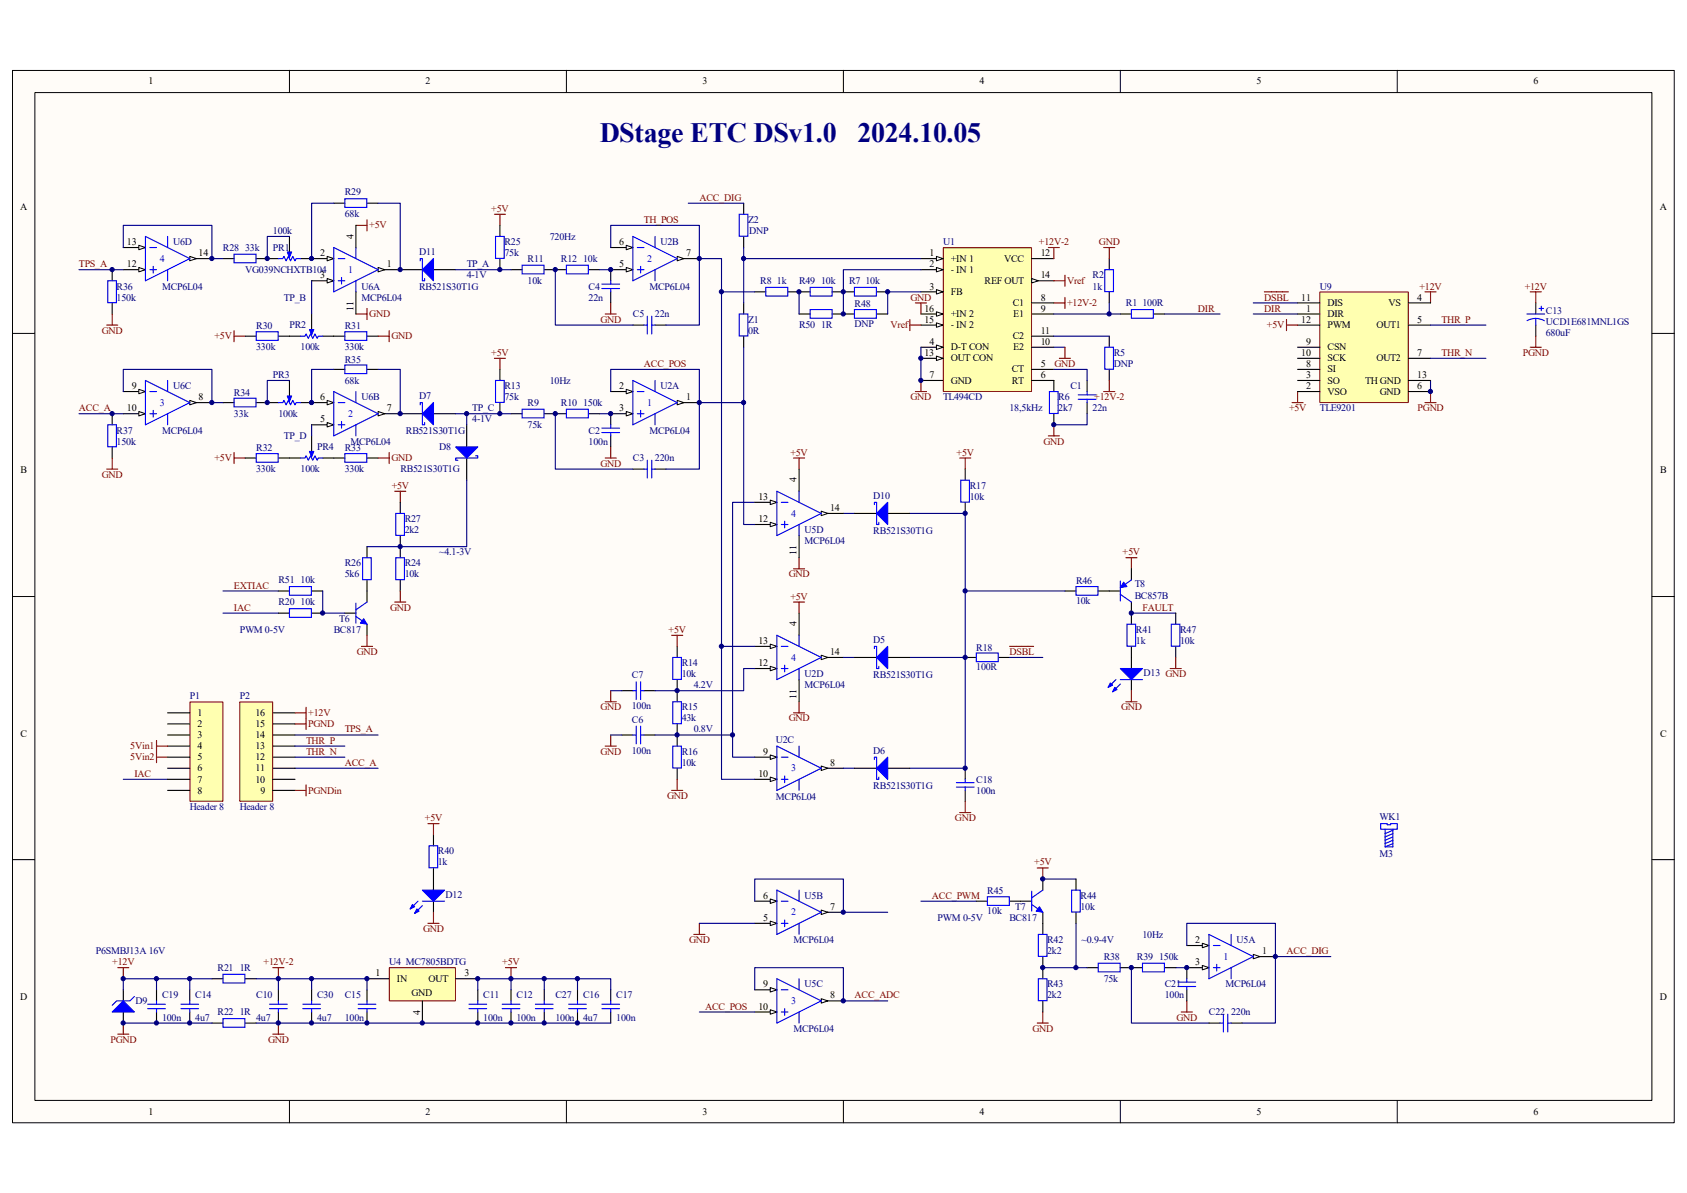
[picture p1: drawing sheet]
<svg xmlns="http://www.w3.org/2000/svg" width="297mm" height="210mm" viewBox="0 0 297 210" stroke-linecap="round" stroke-linejoin="round" font-family="sans-serif">
<path d="M2.2 12.4h292.6v185.3h-292.6z" fill="#fffcf8"/>
<path d="M2.2 12.4h292.6v185.3h-292.6z" fill="none" stroke="#000" stroke-width=".18"/>
<path d="M6.2 16.3h284.6v177.4h-284.6z" fill="#fffcf8"/>
<g fill="none" stroke="#000" stroke-width=".18">
<path d="M6.1 16.3h284.7v177.4h-284.7zM51 12.4v3.9M99.7 12.4v3.9M148.5 12.4v3.9M197.2 12.4v3.9M246 12.4v3.9M2.2 58.7h3.9M290.9 58.7h3.9M2.2 105h3.9M290.9 105h3.9M2.2 151.3h3.9M290.9 151.3h3.9"/>
<path d="M51 193.8v3.9M99.7 193.8v3.9M148.5 193.8v3.9M197.2 193.8v3.9M246 193.8v3.9"/>
</g>
<path d="M144.6 135.2h3.9" fill="none" stroke="#000" stroke-width=".19"/>
<path d="M144.6 134.9l1.2 .3-1.2 .4z" fill="#fffcf8" stroke="#000" stroke-width=".18"/>
<path d="M132.9 137.2h3.9" fill="none" stroke="#000" stroke-width=".19"/>
<path d="M135.6 136.8l1.2 .4-1.2 .4z" fill="#fffcf8" stroke="#000" stroke-width=".18"/>
<path d="M132.9 133.3h3.9" fill="none" stroke="#000" stroke-width=".19"/>
<path d="M135.6 132.9l1.2 .4-1.2 .4z" fill="#fffcf8" stroke="#000" stroke-width=".18"/>
<path d="M136.8 131.3l7.8 3.9-7.8 3.9zM137.6 133.3h1.1M137.6 137.2h1.1M138.1 136.6v1.2M140.7 131.3v2M140.7 137.2v1.9" fill="none" stroke="#00f" stroke-width=".19"/>
<path d="M107.5 68.9h3.9" fill="none" stroke="#000" stroke-width=".19"/>
<path d="M110.3 68.5l1.1 .4-1.1 .4z" fill="#fffcf8" stroke="#000" stroke-width=".18"/>
<path d="M107.5 72.8h3.9" fill="none" stroke="#000" stroke-width=".19"/>
<path d="M110.3 72.4l1.1 .4-1.1 .4z" fill="#fffcf8" stroke="#000" stroke-width=".18"/>
<path d="M119.2 70.9h3.9" fill="none" stroke="#000" stroke-width=".19"/>
<path d="M119.2 70.5l1.2 .4-1.2 .4z" fill="#fffcf8" stroke="#000" stroke-width=".18"/>
<path d="M111.4 67l7.8 3.9-7.8 3.9zM112.2 68.9h1.2M112.2 72.8h1.2M112.8 72.2v1.2M115.3 67v1.9M115.3 72.8v2" fill="none" stroke="#00f" stroke-width=".19"/>
<path d="M107.5 47.5h3.9" fill="none" stroke="#000" stroke-width=".19"/>
<path d="M110.3 47.1l1.1 .4-1.1 .4z" fill="#fffcf8" stroke="#000" stroke-width=".18"/>
<path d="M107.5 43.6h3.9" fill="none" stroke="#000" stroke-width=".19"/>
<path d="M110.3 43.2l1.1 .4-1.1 .4z" fill="#fffcf8" stroke="#000" stroke-width=".18"/>
<path d="M119.2 45.5h3.9" fill="none" stroke="#000" stroke-width=".19"/>
<path d="M119.2 45.1l1.2 .4-1.2 .4z" fill="#fffcf8" stroke="#000" stroke-width=".18"/>
<path d="M111.4 41.6l7.8 3.9-7.8 3.9zM112.2 43.6h1.2M112.2 47.5h1.2M112.8 46.9v1.2M115.3 41.6v2M115.3 47.5v1.9" fill="none" stroke="#00f" stroke-width=".19"/>
<path d="M144.6 115.7h3.9" fill="none" stroke="#000" stroke-width=".19"/>
<path d="M144.6 115.3l1.2 .4-1.2 .4z" fill="#fffcf8" stroke="#000" stroke-width=".18"/>
<path d="M132.9 117.7h3.9" fill="none" stroke="#000" stroke-width=".19"/>
<path d="M135.6 117.3l1.2 .4-1.2 .4z" fill="#fffcf8" stroke="#000" stroke-width=".18"/>
<path d="M132.9 113.8h3.9" fill="none" stroke="#000" stroke-width=".19"/>
<path d="M135.6 113.4l1.2 .4-1.2 .4z" fill="#fffcf8" stroke="#000" stroke-width=".18"/>
<path d="M136.8 111.8l7.8 3.9-7.8 3.9zM137.6 113.8h1.1M137.6 117.7h1.1M138.1 117.1v1.2M140.7 111.8v2M140.7 117.7v1.9" fill="none" stroke="#00f" stroke-width=".19"/>
<path d="M140.7 107.9v3.9M140.7 119.6v3.9" fill="none" stroke="#000" stroke-width=".19"/>
<path d="M166.1 43.6h15.5v25.3h-15.5z" fill="#ffffb0"/>
<path d="M166.1 43.6h15.5v25.3h-15.5z" fill="none" stroke="#800000" stroke-width=".18"/>
<path d="M181.6 45.5h3.9M162.1 61.1h3.9M181.6 61.1h3.9" fill="none" stroke="#000" stroke-width=".19"/>
<path d="M164.9 60.7l1.1 .4-1.1 .4z" fill="#fffcf8" stroke="#000" stroke-width=".18"/>
<path d="M162.1 63.1h3.9" fill="none" stroke="#000" stroke-width=".19"/>
<path d="M164.9 62.7l1.1 .4-1.1 .4z" fill="#fffcf8" stroke="#000" stroke-width=".18"/>
<path d="M162.1 57.2h3.9M181.6 67h3.9" fill="none" stroke="#000" stroke-width=".19"/>
<path d="M164.9 56.8l1.1 .4-1.1 .4z" fill="#fffcf8" stroke="#000" stroke-width=".18"/>
<path d="M162.1 55.3h3.9" fill="none" stroke="#000" stroke-width=".19"/>
<path d="M164.9 54.9l1.1 .4-1.1 .4z" fill="#fffcf8" stroke="#000" stroke-width=".18"/>
<path d="M162.1 45.5h3.9" fill="none" stroke="#000" stroke-width=".19"/>
<path d="M164.9 45.1l1.1 .4-1.1 .4z" fill="#fffcf8" stroke="#000" stroke-width=".18"/>
<path d="M162.1 47.5h3.9" fill="none" stroke="#000" stroke-width=".19"/>
<path d="M164.9 47.1l1.1 .4-1.1 .4z" fill="#fffcf8" stroke="#000" stroke-width=".18"/>
<path d="M162.1 51.4h3.9" fill="none" stroke="#000" stroke-width=".19"/>
<path d="M164.9 51l1.1 .4-1.1 .4z" fill="#fffcf8" stroke="#000" stroke-width=".18"/>
<path d="M181.6 53.3h3.9M181.6 55.3h3.9M181.6 59.2h3.9M181.6 49.4h3.9M162.1 67h3.9" fill="none" stroke="#000" stroke-width=".19"/>
<path d="M181.6 49l1.2 .4-1.2 .4z" fill="#fffcf8" stroke="#000" stroke-width=".18"/>
<g fill="none" stroke="#000" stroke-width=".19">
<path d="M47.1 45.5h1.9M51 41.6v3M51 59.2h1.9M52.9 45.5h2M54.9 55.3v2.9M56.8 59.2h2M90 47.5h1.9M95.8 47.5h3.9M103.6 47.5h2M107.5 47.5v1.9M107.5 51.4v1.9M111.4 57.2h2"/>
<path d="M115.3 57.2h2M132.9 51.4h1.9M138.7 51.4h2M148.5 51.4h1.9M154.3 51.4h2M195.3 45.5v2M195.3 51.4v1.9M195.3 59.2v1.9M197.2 55.3h2M203.1 55.3h1.9M270.4 53.3v2M270.4 57.2v2"/>
<path d="M90 72.8h1.9M95.8 72.8h3.9M103.6 72.8h2M107.5 72.8v2M107.5 76.7v2M181.6 65h3.9M185.5 67v1.9M185.5 72.8v2M191.4 67v1.9M191.4 70.9v1.9M195.3 65v2M111.4 82.6h2"/>
<path d="M115.3 82.6h2M169.9 82.6v1.9M169.9 88.4v2M49 107.9h2M54.9 107.9h1.9M119.2 113.8v1.9M119.2 119.6v3.9M169.9 115.7h2M175.8 115.7h1.9M109.5 129.4h1.9M109.5 121.6h1.9M113.4 129.4h1.9"/>
<path d="M113.4 121.6h1.9M119.2 127.4v3.9M119.2 135.2v2M169.9 135.2v2M169.9 139.1v2M27.6 174.2v2M27.6 178.2v1.9M33.4 174.2v2M33.4 178.2v1.9M37.3 172.3h2M43.2 172.3h1.9M49 174.2v2"/>
<path d="M49 178.2v1.9M64.6 174.2v2M64.6 178.2v1.9M84.1 174.2v2M84.1 178.2v1.9M90 174.2v2M90 178.2v1.9M101.7 174.2v2M101.7 178.2v1.9M107.5 174.2v2M107.5 178.2v1.9M37.3 180.1h2"/>
<path d="M43.2 180.1h1.9"/>
</g>
<g fill="none" stroke="#00f" stroke-width=".19">
<path d="M49 45.5h.8l.2-.4 .4 .8 .4-.8 .4 .8 .3-.8 .4 .8 .2-.4h.8M52.9 59.2h.8l.2-.4 .4 .8 .4-.8 .4 .8 .3-.8 .4 .8 .2-.4h.8M91.9 46.7h3.9v1.5h-3.9zM99.7 46.7h3.9v1.5h-3.9zM106 50h3.1M106 50.8h3.1M107.5 49.4v.6M107.5 50.8v.6M113.4 57.2h.6M114 55.7v3.1M114.7 55.7v3.1M114.7 57.2h.6"/>
<path d="M134.8 50.6h3.9v1.5h-3.9zM150.4 50.6h3.9v1.5h-3.9zM194.5 47.5h1.5v3.8h-1.5zM199.2 54.5h3.9v1.5h-3.9zM268.8 55.3h3.1M270.4 56.1l.8 .1 .7 .3M270.4 56.1l-.8 .1-.7 .2M270.4 56.1v1.1M271 54.3h.8M271.4 53.9v.8M91.9 72.1h3.9v1.5h-3.9zM99.7 72.1h3.9v1.5h-3.9z"/>
<path d="M106 76.1h3.1M106 75.4h3.1M107.5 74.8v.6M107.5 76.1v.6M184.8 68.9h1.5v3.9h-1.5zM189.8 70.3h3.2M189.8 69.5h3.2M191.4 68.9v.6M191.4 70.3v.6M194.5 61.1h1.5v3.9h-1.5zM113.4 82.6h.6M114 81v3.1"/>
<path d="M114.7 81v3.1M114.7 82.6h.6M169.2 84.5h1.5v3.9h-1.5zM51 107.2h3.8v1.5h-3.8zM118.4 115.7h1.6v3.9h-1.6zM171.9 115h3.8v1.5h-3.8zM111.4 129.4h.6M111.4 121.6h.6M112 120v3.2M112 127.8v3.2M112.8 120v3.2M112.8 127.8v3.2"/>
<path d="M112.8 129.4h.6M112.8 121.6h.6M118.4 123.5h1.6v3.9h-1.6zM118.4 131.3h1.6v3.9h-1.6zM168.4 137.8h3.1M168.4 138.6h3.1M169.9 137.2v.6M169.9 138.6v.5M26 176.8h3.1M26 177.6h3.1M27.6 176.2v.6M27.6 177.6v.6"/>
<path d="M31.8 176.8h3.2M31.8 177.6h3.2M33.4 176.2v.6M33.4 177.6v.6M39.3 171.5h3.8v1.5h-3.8zM39.3 179.3h3.8v1.5h-3.8zM47.5 176.8h3.1M47.5 177.6h3.1M49 176.2v.6M49 177.6v.6M63.1 176.8h3.1M63.1 177.6h3.1"/>
<path d="M64.6 176.2v.6M64.6 177.6v.6M82.6 176.8h3.1M82.6 177.6h3.1M84.1 176.2v.6M84.1 177.6v.6M88.4 176.8h3.1M88.4 177.6h3.1M90 176.2v.6M90 177.6v.6M100.1 176.8h3.1M100.1 177.6h3.1"/>
<path d="M101.7 176.2v.6M101.7 177.6v.6M106 176.8h3.1M106 177.6h3.1M107.5 176.2v.6M107.5 177.6v.6"/>
</g>
<g fill="none" stroke="#000080" stroke-width=".19">
<path d="M51 41.6h-3.9v3.9M97.8 47.5v9.7h13.6M105.6 47.5h1.9M107.5 43.6v-3.9h15.6v17.5h-5.8M185.5 59.2h9.8M97.8 72.8v9.8h13.6M105.6 72.8h1.9M107.5 68.9v-3.9h15.6v17.6h-5.8M162.1 61.1v5.9M185.5 65h5.9v2M185.5 61.1h2M191.4 72.8v2h-5.9"/>
<path d="M39.3 107.9h9.7M132.9 113.8h-5.9v23.4h5.9M132.9 117.7h-2v3.9h-15.6M177.7 115.7h5.9M107.5 129.4h2M107.5 121.6h2M115.3 129.4h13.7v3.9h3.9M37.3 172.3h-3.9v1.9M54.9 174.2v-1.9h9.7v1.9M84.1 174.2v-1.9h5.9v1.9M90 172.3h11.7v1.9"/>
</g>
<g fill="none" stroke="#800000" stroke-width=".19">
<path d="M66.6 59.2h1.9M68.5 58.2v2M106.6 55.3h1.9M107.5 53.3v2M160.2 56.3v1.9M160.2 57.2h1.9M161.2 53.3h1.9M162.1 53.3v2M184.6 43.6h1.9M185.5 43.6v1.9M185.5 49.4h2M187.5 48.5v1.9"/>
<path d="M107.5 78.7v1.9M161.2 68.9h1.9M162.1 67v1.9M184.6 76.7h1.9M185.5 74.8v1.9M186.5 63.1h2M187.5 61.1v2M106.6 80.6h1.9M169 80.6h1.9M169.9 80.6v2M118.3 111.8h1.9M119.2 111.8v2"/>
<path d="M139.7 106h2M140.7 106v1.9M106.6 131.3h1.9M106.6 123.5h1.9M107.5 121.6v1.9M107.5 129.4v1.9M118.3 139.1h1.9M119.2 137.2v1.9M139.7 125.5h2M140.7 123.5v2M20.7 170.3h2M21.7 170.3v2"/>
<path d="M48 170.3h2M49 170.3v2M89 170.3h1.9M90 170.3v2M122.2 164.5h1.9M123.1 162.5v2M20.7 182.1h2M21.7 180.1v2M48 182.1h2M49 180.1v2"/>
</g>
<g fill="#00f" stroke="#00f" stroke-width=".18">
<path d="M50.6 44.4h.8l-.4 .9z"/>
<path d="M54.5 58h.8l-.4 1z"/>
</g>
<path d="M68.6 170.4h11.6v5.8h-11.6z" fill="#ffffb0"/>
<path d="M68.5 170.3h11.7v5.9h-11.7z" fill="none" stroke="#800000" stroke-width=".18"/>
<g fill="none" stroke="#000" stroke-width=".19">
<path d="M58.8 35.8h1.9M64.6 35.8h2M88 39.7v1.9M19.8 47.5v1.9M19.8 53.3v2M39.3 45.5h1.9M43.2 59.2h1.9M45.1 45.5h2M49 59.2h2M54.9 45.5h3.9M58.8 59.2h1.9M64.6 59.2h2"/>
<path d="M70.5 47.5h3.9M76.3 47.5h3.9M88 45.5v2M19.8 72.8v2M19.8 78.7v1.9M39.3 70.9h1.9M45.1 70.9h3.9M51 67v2.9M52.9 70.9h2M54.9 76.7v3M58.8 65h1.9M64.6 65h2"/>
<path d="M70.5 72.8h3.9M76.3 72.8h3.9M82.2 74.8v3.9M88 65v2M88 70.9v1.9M43.2 80.6h1.9M49 80.6h3.9M56.8 80.6h3.9M64.6 96.2v2M64.6 80.6h2M70.5 88.4v2M70.5 94.3v3.9"/>
<path d="M82.2 80.6v3.9M150.4 90.4h3.9M156.3 90.4h3.9M60.7 107.9h2M64.6 102.1v3.9M64.6 109.9v1.9M70.5 102.1v1.9M150.4 115.7h3.9M156.3 115.7h3.9M150.4 135.2h3.9M156.3 135.2h3.9M21.7 174.2v2"/>
<path d="M21.7 178.2v1.9M64.6 172.3h3.9M74.4 176.2v3.9M80.2 172.3h3.9"/>
</g>
<g fill="none" stroke="#00f" stroke-width=".19">
<path d="M60.7 35h3.9v1.5h-3.9zM19 49.4h1.5v3.9h-1.5zM41.2 44.7h3.9v1.6h-3.9zM45.1 58.4h3.9v1.5h-3.9zM60.7 58.4h3.9v1.5h-3.9zM74 45.9v-.4h.4v3.9h.4v-.4M87.2 41.6h1.6v3.9h-1.6zM19 74.8h1.5v3.8h-1.5zM41.2 70.1h3.9v1.5h-3.9zM45.1 79.9h3.9v1.5h-3.9zM49 70.9h.8l.2-.4 .4 .8 .4-.8 .4 .8 .3-.8 .4 .8 .2-.4h.8M60.7 79.9h3.9v1.5h-3.9z"/>
<path d="M60.7 64.2h3.9v1.6h-3.9zM74 71.3v-.4h.4v3.9h.4v-.4M87.2 67h1.6v3.8h-1.6zM52.9 80.6h.8l.2-.4 .4 .8 .4-.8 .4 .8 .3-.8 .4 .8 .2-.4h.8M63.8 98.2h1.6v3.8h-1.6zM69.7 98.2h1.5v3.8h-1.5zM69.7 90.4h1.5v3.8h-1.5zM83.7 80.2h.4v.4h-3.9v.4h.4M153.9 88.8v-.4h.4v3.9h.4v-.4M62.7 108.5l1.9 1.4M62.7 106.2v3.5M64.6 106l-1.9 1.4"/>
<path d="M153.9 114.2v-.4h.4v3.9h.4v-.4M153.9 133.7v-.4h.4v3.9h.4v-.4M243.1 145h1.2v.2h.5v-.2h1.2v1h-2.9zM243.9 146v3.1h1.3v-3.1M245.2 146.2l-1.3 .5M245.2 146.7l-1.3 .6M245.2 147.3l-1.3 .6M245.2 147.9l-1.3 .6M245.2 148.5l-1.3 .6M23.7 175.4l-.8 .8h-2.4l-.7 .8"/>
</g>
<g fill="none" stroke="#800000" stroke-width=".19">
<path d="M62.7 39.7h1.9M64.6 38.7v2M87 37.7h2M88 37.7v2M18.8 57.2h1.9M19.8 55.3v1.9M41.2 58.2v2M41.2 59.2h2M62.7 55.3h1.9M64.6 54.3v2M269.4 51.4h2M270.4 51.4v1.9"/>
<path d="M41.2 79.7v1.9M68.5 79.7v1.9M87 63.1h2M88 63.1v1.9M18.8 82.6h1.9M19.8 80.6v2M41.2 80.6h2M66.6 80.6h1.9M69.5 86.5h1.9M70.5 86.5v1.9M139.7 80.6h2M140.7 80.6v2"/>
<path d="M140.7 98.2v1.9M63.6 113.8h2M64.6 111.8v2M69.5 106h1.9M70.5 104v2M139.7 100.1h2"/>
</g>
<g fill="#00f" stroke="#00f" stroke-width=".19">
<path d="M21.7 176.2l2 2h-3.9z"/>
<path d="M154.3 115.7l2-1.9v3.9z"/>
<path d="M154.3 135.2l2-1.9v3.9z"/>
<path d="M76.3 70.9v3.9l-1.9-2z"/>
<path d="M80.2 78.7h3.9l-1.9 1.9z"/>
<path d="M154.3 90.4l2-2v3.9z"/>
<path d="M74.4 47.5l1.9-2v3.9z"/>
</g>
<g fill="none" stroke="#000080" stroke-width=".19">
<path d="M58.8 35.8h-3.9v9.7M66.6 35.8h3.9v11.7M54.9 49.4v5.9M123.1 45.5h3.9v68.3M54.9 74.8v1.9M58.8 65h-3.9v5.9M66.6 65h3.9v7.8M80.2 72.8h9.8M123.1 70.9h7.8M82.2 84.5v11.7h-17.6M132.9 88.4h-3.9v41M148.5 90.4h1.9"/>
<path d="M160.2 90.4h9.7v25.3h-9.7M148.5 115.7h1.9M169.9 115.7v19.5h-9.7M148.5 135.2h1.9"/>
</g>
<g fill="#00f" stroke="#00f" stroke-width=".18">
<path d="M54.5 79.5h.8l-.4 .9z"/>
<path d="M50.6 69.7h.8l-.4 1z"/>
<path d="M64 108.9l.6 1-1.2-.2z"/>
</g>
<path d="M57.6 45.1l1.2 .4-1.2 .4z" fill="#fffcf8" stroke="#000" stroke-width=".18"/>
<path d="M54.9 49.4h3.9" fill="none" stroke="#000" stroke-width=".19"/>
<path d="M57.6 49l1.2 .4-1.2 .4z" fill="#fffcf8" stroke="#000" stroke-width=".18"/>
<path d="M66.6 47.5h3.9" fill="none" stroke="#000" stroke-width=".19"/>
<path d="M66.6 47.1l1.1 .4-1.1 .4z" fill="#fffcf8" stroke="#000" stroke-width=".18"/>
<path d="M58.8 43.6l7.8 3.9-7.8 3.9zM59.5 45.5h1.2M59.5 49.4h1.2M60.1 48.8v1.2M62.7 43.6v1.9M62.7 49.4v2" fill="none" stroke="#00f" stroke-width=".19"/>
<path d="M62.7 39.7v3.9M62.7 51.4v3.9M54.9 74.8h3.9" fill="none" stroke="#000" stroke-width=".19"/>
<path d="M57.6 74.4l1.2 .4-1.2 .4z" fill="#fffcf8" stroke="#000" stroke-width=".18"/>
<path d="M54.9 70.9h3.9" fill="none" stroke="#000" stroke-width=".19"/>
<path d="M57.6 70.5l1.2 .4-1.2 .4z" fill="#fffcf8" stroke="#000" stroke-width=".18"/>
<path d="M66.6 72.8h3.9" fill="none" stroke="#000" stroke-width=".19"/>
<path d="M66.6 72.4l1.1 .4-1.1 .4z" fill="#fffcf8" stroke="#000" stroke-width=".18"/>
<path d="M58.8 68.9l7.8 3.9-7.8 3.9zM59.5 70.9h1.2M59.5 74.8h1.2M60.1 74.2v1.2M62.7 68.9v2M62.7 74.8v1.9" fill="none" stroke="#00f" stroke-width=".19"/>
<path d="M33.4 70.9h3.9" fill="none" stroke="#000" stroke-width=".19"/>
<path d="M33.4 70.5l1.2 .4-1.2 .4z" fill="#fffcf8" stroke="#000" stroke-width=".18"/>
<path d="M21.7 72.8h3.9" fill="none" stroke="#000" stroke-width=".19"/>
<path d="M24.4 72.4l1.2 .4-1.2 .4z" fill="#fffcf8" stroke="#000" stroke-width=".18"/>
<path d="M21.7 68.9h3.9" fill="none" stroke="#000" stroke-width=".19"/>
<path d="M24.4 68.5l1.2 .4-1.2 .4z" fill="#fffcf8" stroke="#000" stroke-width=".18"/>
<path d="M25.6 67l7.8 3.9-7.8 3.9zM26.4 68.9h1.2M26.4 72.8h1.2M27 72.2v1.2M29.5 67v1.9M29.5 72.8v2" fill="none" stroke="#00f" stroke-width=".19"/>
<path d="M33.4 45.5h3.9" fill="none" stroke="#000" stroke-width=".19"/>
<path d="M33.4 45.1l1.2 .4-1.2 .4z" fill="#fffcf8" stroke="#000" stroke-width=".18"/>
<path d="M21.7 47.5h3.9" fill="none" stroke="#000" stroke-width=".19"/>
<path d="M24.4 47.1l1.2 .4-1.2 .4z" fill="#fffcf8" stroke="#000" stroke-width=".18"/>
<path d="M21.7 43.6h3.9" fill="none" stroke="#000" stroke-width=".19"/>
<path d="M24.4 43.2l1.2 .4-1.2 .4z" fill="#fffcf8" stroke="#000" stroke-width=".18"/>
<path d="M25.6 41.6l7.8 3.9-7.8 3.9zM26.4 43.6h1.2M26.4 47.5h1.2M27 46.9v1.2M29.5 41.6v2M29.5 47.5v1.9" fill="none" stroke="#00f" stroke-width=".19"/>
<path d="M13.9 47.5h7.8M21.7 43.6v-3.9h15.6v5.8h2M13.9 72.8h7.8M21.7 68.9v-3.9h15.6v5.9h2" fill="none" stroke="#000080" stroke-width=".19"/>
<path d="M144.6 90.4h3.9" fill="none" stroke="#000" stroke-width=".19"/>
<path d="M144.6 90l1.2 .4-1.2 .4z" fill="#fffcf8" stroke="#000" stroke-width=".18"/>
<path d="M132.9 92.3h3.9" fill="none" stroke="#000" stroke-width=".19"/>
<path d="M135.6 91.9l1.2 .4-1.2 .4z" fill="#fffcf8" stroke="#000" stroke-width=".18"/>
<path d="M132.9 88.4h3.9" fill="none" stroke="#000" stroke-width=".19"/>
<path d="M135.6 88l1.2 .4-1.2 .4z" fill="#fffcf8" stroke="#000" stroke-width=".18"/>
<path d="M136.8 86.5l7.8 3.9-7.8 3.9zM137.6 88.4h1.1M137.6 92.3h1.1M138.1 91.7v1.2M140.7 86.5v1.9M140.7 92.3v2" fill="none" stroke="#00f" stroke-width=".19"/>
<path d="M140.7 82.6v3.9M140.7 94.3v3.9M208.9 166.4h3.9" fill="none" stroke="#000" stroke-width=".19"/>
<path d="M211.7 166.1l1.1 .3-1.1 .4z" fill="#fffcf8" stroke="#000" stroke-width=".18"/>
<path d="M208.9 170.3h3.9" fill="none" stroke="#000" stroke-width=".19"/>
<path d="M211.7 170l1.1 .3-1.1 .4z" fill="#fffcf8" stroke="#000" stroke-width=".18"/>
<path d="M220.6 168.4h3.9" fill="none" stroke="#000" stroke-width=".19"/>
<path d="M220.6 168l1.2 .4-1.2 .4z" fill="#fffcf8" stroke="#000" stroke-width=".18"/>
<path d="M212.8 164.5l7.8 3.9-7.8 3.9zM213.6 166.4h1.2M213.6 170.3h1.2M214.2 169.8v1.1M216.7 164.5v1.9M216.7 170.3v2" fill="none" stroke="#00f" stroke-width=".19"/>
<path d="M144.6 176.2h3.9" fill="none" stroke="#000" stroke-width=".19"/>
<path d="M144.6 175.8l1.2 .4-1.2 .4z" fill="#fffcf8" stroke="#000" stroke-width=".18"/>
<path d="M132.9 178.2h3.9" fill="none" stroke="#000" stroke-width=".19"/>
<path d="M135.6 177.8l1.2 .4-1.2 .3z" fill="#fffcf8" stroke="#000" stroke-width=".18"/>
<path d="M132.9 174.2h3.9" fill="none" stroke="#000" stroke-width=".19"/>
<path d="M135.6 173.9l1.2 .3-1.2 .4z" fill="#fffcf8" stroke="#000" stroke-width=".18"/>
<path d="M136.8 172.3l7.8 3.9-7.8 3.9zM137.6 174.2h1.1M137.6 178.2h1.1M138.1 177.6v1.1M140.7 172.3v1.9M140.7 178.2v1.9" fill="none" stroke="#00f" stroke-width=".19"/>
<path d="M132.9 162.5h3.9" fill="none" stroke="#000" stroke-width=".19"/>
<path d="M135.6 162.2l1.2 .3-1.2 .4z" fill="#fffcf8" stroke="#000" stroke-width=".18"/>
<path d="M132.9 158.6h3.9" fill="none" stroke="#000" stroke-width=".19"/>
<path d="M135.6 158.3l1.2 .3-1.2 .4z" fill="#fffcf8" stroke="#000" stroke-width=".18"/>
<path d="M144.6 160.6h3.9" fill="none" stroke="#000" stroke-width=".19"/>
<path d="M144.6 160.2l1.2 .4-1.2 .4z" fill="#fffcf8" stroke="#000" stroke-width=".18"/>
<g fill="none" stroke="#00f" stroke-width=".19">
<path d="M130.1 37.7h1.6v3.9h-1.6zM130.1 55.3h1.6v3.8h-1.6zM189.4 103.3h3.9v1.5h-3.9zM196.5 119.6l-1.4 1.4M197.2 119.6h3.9M198.4 109.9h1.5v3.8h-1.5zM197.2 120.4l-1.3 1.4M73.6 158.6l-1.4 1.4M74.4 158.6h3.9M74.4 159.4l-1.4 1.4M75.5 148.9h1.6v3.9h-1.6zM136.8 156.7l7.8 3.9-7.8 3.9z"/>
<path d="M137.6 158.6h1.1M140.7 156.7v1.9M173.8 157.9h3.9v1.5h-3.9zM181.6 159.2l2 1.4M181.6 156.9v3.5M183.6 156.7l-2 1.4M188.7 156.7h1.5v3.9h-1.5zM53.3 176.8h3.1M53.3 177.6h3.1M54.9 176.2v.6M54.9 177.6v.6M94.3 176.8h3.1"/>
<path d="M94.3 177.6h3.1M95.8 176.2v.6M95.8 177.6v.6M137.6 162.5h1.1M138.1 162v1.1M140.7 162.5v2M182.8 164.5h1.5v3.9h-1.5zM182.8 172.3h1.5v3.9h-1.5zM193.3 169.6h3.9v1.5h-3.9zM201.1 169.6h3.9v1.5h-3.9zM207.4 173.7h3.1M207.4 172.9h3.1"/>
<path d="M208.9 172.3v.6M208.9 173.7v.5M215.4 178.5v3.2M216.2 178.5v3.2M214.8 180.1h.6M216.2 180.1h.5"/>
</g>
<g fill="none" stroke="#000080" stroke-width=".19">
<path d="M121.2 35.8h9.7M80.2 47.5h9.8M127 51.4h5.9M130.9 43.6v9.7M130.9 45.5h31.2M185.5 55.3h11.7M195.3 53.3v2M51 67h-3.9v3.9M82.2 72.8v2M130.9 61.1v31.2h2M21.7 137.2h7.8M51.9 129.4h14.7"/>
<path d="M51.9 135.2h14.7M132.9 158.6v-3.9h15.6v5.9h7.8M162.1 158.6h9.8M183.6 154.7h5.8M95.8 172.3v1.9M123.1 162.5h9.8M123.1 178.2h9.8M132.9 174.2v-3.9h15.6v5.9h7.8M189.4 162.5v7.8h-5.8M189.4 170.3h2M199.2 170.3v9.8h13.6M207 170.3h1.9"/>
<path d="M208.9 166.4v-3.9h15.6v17.6h-5.8M224.5 168.4h9.8"/>
</g>
<g fill="none" stroke="#000" stroke-width=".19">
<path d="M130.9 35.8v1.9M130.9 41.6v2M130.9 53.3v2M130.9 59.2v1.9M187.5 104h1.9M193.3 104h2M199.2 107.9v2M199.2 113.8v3.9M199.2 119.6v2M76.3 146.9v2M76.3 152.8v3.9M76.3 158.6v2"/>
<path d="M171.9 158.6h1.9M177.7 158.6h3.9M183.6 154.7v2M189.4 154.7v2M54.9 174.2v2M54.9 178.2v1.9M95.8 174.2v2M95.8 178.2v1.9M183.6 160.6v3.9M183.6 168.4v3.9M183.6 176.2v2M189.4 160.6v1.9"/>
<path d="M191.4 170.3h1.9M197.2 170.3h3.9M205 170.3h2M208.9 170.3v2M208.9 174.2v2M212.8 180.1h2M216.7 180.1h2"/>
</g>
<g fill="none" stroke="#800000" stroke-width=".19">
<path d="M185.5 53.3h2M187.5 52.4v1.9M194.3 43.6h2M195.3 43.6v1.9M194.3 68.9h2M195.3 67v1.9M27.6 132.3v2M27.6 133.3h1.9M51.9 127.4h2M53.9 126.5v1.9M182.6 152.8h2M183.6 152.8v1.9"/>
<path d="M183.6 178.2v1.9M208 178.2h1.9M208.9 176.2v2M182.6 180.1h2"/>
</g>
<g fill="#00f" stroke="#00f" stroke-width=".19">
<path d="M74.4 156.7h3.9l-2 1.9z"/>
<path d="M73.4 160l.4 .4-.8 .4z"/>
<path d="M72.6 159.2l.4 .4-.8 .4z"/>
<path d="M197.2 117.7h3.9l-1.9 1.9z"/>
<path d="M196.3 121l.4 .4-.8 .4z"/>
<path d="M195.5 120.2l.4 .4-.8 .4z"/>
</g>
<path d="M183 159.6l.6 1-1.2-.2z" fill="#00f" stroke="#00f" stroke-width=".18"/>
<path d="M33.5 123.6h5.7v17.5h-5.7z" fill="#ffffb0"/>
<path d="M33.4 123.6h5.8v17.5h-5.8z" fill="none" stroke="#800000" stroke-width=".18"/>
<path d="M29.5 125.5h3.9M29.5 127.4h3.9M29.5 129.4h3.9M29.5 131.3h3.9M29.5 133.3h3.9M29.5 135.2h3.9M29.5 137.2h3.9M29.5 139.1h3.9" fill="none" stroke="#000" stroke-width=".19"/>
<path d="M42.2 123.6h5.8v17.5h-5.8z" fill="#ffffb0"/>
<path d="M42.2 123.6h5.8v17.5h-5.8z" fill="none" stroke="#800000" stroke-width=".18"/>
<path d="M48 139.1h3.9M48 137.2h3.9M48 135.2h3.9M48 133.3h3.9M48 131.3h3.9M48 129.4h3.9M48 127.4h3.9M48 125.5h3.9" fill="none" stroke="#000" stroke-width=".19"/>
<path d="M250.9 51.4h1.9M251.9 51.4v1.9M227.5 70.9h1.9M228.5 68.9v2M250.9 70.9h1.9M251.9 68.9v2M27.6 130.4v1.9M27.6 131.3h1.9" fill="none" stroke="#800000" stroke-width=".19"/>
<path d="M220.6 53.3h7.9M251.9 67v1.9" fill="none" stroke="#000080" stroke-width=".19"/>
<path d="M232.4 51.4h15.5v19.5h-15.5z" fill="#ffffb0"/>
<path d="M232.4 51.4h15.5v19.5h-15.5z" fill="none" stroke="#800000" stroke-width=".18"/>
<g fill="none" stroke="#000" stroke-width=".19">
<path d="M140.7 55.3h1.9M140.7 51.4h1.9M146.5 55.3h3.9M146.5 51.4h2M154.3 55.3h2M228.5 55.3h3.9M228.5 53.3h3.9M228.5 57.2h3.9M248 53.3h3.9M248 57.2h3.9M228.5 68.9h3.9M228.5 67h3.9"/>
<path d="M228.5 63.1h3.9M228.5 65h3.9M228.5 61.1h3.9M248 68.9h3.9M248 67h3.9M248 63.1h3.9M49 104h2M54.9 104h1.9M195.3 104h1.9M199.2 100.1v2M199.2 106v1.9M207 107.9v2"/>
<path d="M207 113.8v1.9"/>
</g>
<g fill="none" stroke="#800000" stroke-width=".19">
<path d="M222.6 51.4h4.2M226.5 56.3v1.9M226.5 57.2h2M270.4 59.2v1.9M269.4 61.1h2M198.2 98.2h2M199.2 98.2v1.9M177.7 113.8h4.3M206 117.7h2M207 115.7v2M51.9 125.5h2M51.9 139.1h2"/>
<path d="M53.9 124.5v2M53.9 138.2v1.9M198.2 123.5h2M199.2 121.6v1.9M75.3 145h2M76.3 145v1.9M169 143h1.9M169.9 141.1v1.9M75.3 162.5h2M76.3 160.6v1.9"/>
</g>
<g fill="none" stroke="#000080" stroke-width=".19">
<path d="M140.7 51.4v3.9M162.1 51.4h-5.8v3.9M162.1 47.5h-13.6v7.8M205 55.3h9.8M220.6 55.3h7.9M251.9 57.2h9.7M251.9 63.1h9.7M39.3 104h9.7M56.8 104v3.9h3.9M169.9 104h17.6M199.2 107.9h7.8M51.9 131.3h8.8"/>
<path d="M51.9 133.3h8.8M27.6 172.3v1.9M33.4 172.3h-11.7v1.9M45.1 172.3h9.8M49 172.3v1.9M101.7 172.3h5.8v1.9M21.7 180.1h15.6M45.1 180.1h62.4"/>
</g>
<path d="M142.6 50.6h3.9v1.5h-3.9zM142.6 54.5h3.9v1.5h-3.9zM150.4 54.5h3.9v1.5h-3.9zM51 103.3h3.8v1.5h-3.8zM197.2 102.3v3.5M197.2 104.6l2 1.4M199.2 102.1l-1.4 1M206.2 109.9h1.5v3.8h-1.5z" fill="none" stroke="#00f" stroke-width=".19"/>
<path d="M197.8 102.5l.6 .8-1.2 .2z" fill="#00f" stroke="#00f" stroke-width=".18"/>
<g fill="#000080" stroke="#000080" stroke-width=".18">
<circle cx="19.7" cy="72.8" r=".37"/>
<circle cx="19.7" cy="47.5" r=".37"/>
<circle cx="21.7" cy="180.1" r=".37"/>
<circle cx="21.7" cy="172.3" r=".37"/>
<circle cx="27.5" cy="180.1" r=".37"/>
<circle cx="27.5" cy="172.3" r=".37"/>
<circle cx="33.4" cy="180.1" r=".37"/>
<circle cx="33.4" cy="172.3" r=".37"/>
<circle cx="37.3" cy="70.9" r=".37"/>
<circle cx="37.3" cy="45.5" r=".37"/>
<circle cx="47" cy="70.9" r=".37"/>
<circle cx="47" cy="45.5" r=".37"/>
<circle cx="49" cy="180.1" r=".37"/>
<circle cx="49" cy="172.3" r=".37"/>
<circle cx="54.8" cy="180.1" r=".37"/>
<circle cx="54.8" cy="172.3" r=".37"/>
<circle cx="54.8" cy="70.9" r=".37"/>
<circle cx="54.8" cy="45.5" r=".37"/>
<circle cx="56.8" cy="107.9" r=".37"/>
<circle cx="64.6" cy="180.1" r=".37"/>
<circle cx="64.6" cy="172.3" r=".37"/>
<circle cx="70.4" cy="96.2" r=".37"/>
<circle cx="70.4" cy="72.8" r=".37"/>
<circle cx="70.4" cy="47.5" r=".37"/>
<circle cx="74.3" cy="180.1" r=".37"/>
<circle cx="82.2" cy="72.8" r=".37"/>
<circle cx="84.1" cy="180.1" r=".37"/>
<circle cx="84.1" cy="172.3" r=".37"/>
<circle cx="88" cy="72.8" r=".37"/>
<circle cx="88" cy="47.5" r=".37"/>
<circle cx="90" cy="180.1" r=".37"/>
<circle cx="90" cy="172.3" r=".37"/>
<circle cx="95.8" cy="180.1" r=".37"/>
<circle cx="95.8" cy="172.3" r=".37"/>
<circle cx="97.8" cy="72.8" r=".37"/>
<circle cx="97.8" cy="47.5" r=".37"/>
<circle cx="101.7" cy="180.1" r=".37"/>
<circle cx="101.7" cy="172.3" r=".37"/>
<circle cx="107.5" cy="72.8" r=".37"/>
<circle cx="107.5" cy="47.5" r=".37"/>
<circle cx="119.2" cy="129.4" r=".37"/>
<circle cx="119.2" cy="121.6" r=".37"/>
<circle cx="123.1" cy="70.9" r=".37"/>
<circle cx="123.1" cy="45.5" r=".37"/>
<circle cx="127" cy="113.8" r=".37"/>
<circle cx="127" cy="51.4" r=".37"/>
<circle cx="129" cy="129.4" r=".37"/>
<circle cx="130.9" cy="70.9" r=".37"/>
<circle cx="130.9" cy="45.5" r=".37"/>
<circle cx="140.7" cy="51.4" r=".37"/>
<circle cx="148.5" cy="176.2" r=".37"/>
<circle cx="148.5" cy="160.6" r=".37"/>
<circle cx="148.5" cy="55.3" r=".37"/>
<circle cx="148.5" cy="51.4" r=".37"/>
<circle cx="156.3" cy="51.4" r=".37"/>
<circle cx="162.1" cy="67" r=".37"/>
<circle cx="162.1" cy="63.1" r=".37"/>
<circle cx="169.9" cy="135.2" r=".37"/>
<circle cx="169.9" cy="115.7" r=".37"/>
<circle cx="169.9" cy="104" r=".37"/>
<circle cx="169.9" cy="90.4" r=".37"/>
<circle cx="183.6" cy="170.3" r=".37"/>
<circle cx="183.6" cy="154.7" r=".37"/>
<circle cx="185.5" cy="74.8" r=".37"/>
<circle cx="189.4" cy="170.3" r=".37"/>
<circle cx="195.3" cy="55.3" r=".37"/>
<circle cx="199.2" cy="170.3" r=".37"/>
<circle cx="199.2" cy="107.9" r=".37"/>
<circle cx="208.9" cy="170.3" r=".37"/>
<circle cx="224.5" cy="168.4" r=".37"/>
<circle cx="251.8" cy="68.9" r=".37"/>
</g>
<g font-size="4.9" fill="#000080">
<text x="105.6" y="25">DStage ETC DSv1.0</text>
<text x="151" y="25">2024.10.05</text>
</g>
<g font-size="1.8">
<text x="26.2" y="14.9">1</text>
<text x="74.9" y="14.9">2</text>
<text x="123.7" y="14.9">3</text>
<text x="172.5" y="14.9">4</text>
<text x="221.2" y="14.9">5</text>
<text x="270" y="14.9">6</text>
<text x="3.6" y="37">A</text>
<text x="292.2" y="37">A</text>
<text x="22.4" y="47">12</text>
<text x="22.4" y="43.1">13</text>
<text x="35" y="45.1">14</text>
<text x="56.3" y="45.1">2</text>
<text x="62.2" y="42" transform="rotate(-90 62.2 42)">4</text>
<text x="68.1" y="47">1</text>
<text x="109" y="47">5</text>
<text x="109" y="43.1">6</text>
<text x="120.8" y="45.1">7</text>
<text x="163.6" y="45.1">1</text>
<text x="163.6" y="47">2</text>
<text x="167.4" y="46.1">+IN 1</text>
<text x="176.8" y="46.1">VCC</text>
<text x="183.2" y="45.1">12</text>
<text x="56.3" y="49">3</text>
<text x="163.6" y="51">3</text>
<text x="167.4" y="48">- IN 1</text>
<text x="167.4" y="51.9">FB</text>
<text x="173.3" y="50">REF OUT</text>
<text x="178.3" y="53.9">C1</text>
<text x="183.2" y="52.9">8</text>
<text x="183.2" y="49">14</text>
<text x="229.1" y="52.9">11</text>
<text x="233.7" y="53.9">DIS</text>
<text x="244.4" y="53.9">VS</text>
<text x="249.5" y="52.9">4</text>
<text x="62.2" y="54.7" transform="rotate(-90 62.2 54.7)">11</text>
<text x="162.8" y="56.8">15</text>
<text x="162.8" y="54.9">16</text>
<text x="167.4" y="57.8">- IN 2</text>
<text x="167.4" y="55.8">+IN 2</text>
<text x="178.3" y="59.7">C2</text>
<text x="178.4" y="55.8">E1</text>
<text x="183.2" y="54.9">9</text>
<text x="183.2" y="58.8">11</text>
<text x="229.1" y="56.8">12</text>
<text x="230" y="54.9">1</text>
<text x="233.7" y="55.8">DIR</text>
<text x="233.7" y="57.8">PWM</text>
<text x="242.3" y="57.8">OUT1</text>
<text x="249.5" y="56.8">5</text>
<text x="162.8" y="62.7">13</text>
<text x="163.6" y="60.7">4</text>
<text x="167.4" y="61.7">D-T CON</text>
<text x="167.4" y="63.6">OUT CON</text>
<text x="178.1" y="65.6">CT</text>
<text x="178.4" y="61.7">E2</text>
<text x="183.2" y="60.7">10</text>
<text x="183.2" y="64.6">5</text>
<text x="229.1" y="62.7">10</text>
<text x="230" y="64.6">8</text>
<text x="230" y="60.7">9</text>
<text x="233.7" y="65.6">SI</text>
<text x="233.7" y="61.7">CSN</text>
<text x="233.7" y="63.6">SCK</text>
<text x="242.3" y="63.6">OUT2</text>
<text x="249.5" y="62.7">7</text>
<text x="23.2" y="68.5">9</text>
<text x="35" y="70.4">8</text>
<text x="56.3" y="70.4">6</text>
<text x="109" y="68.5">2</text>
<text x="120.8" y="70.4">1</text>
<text x="163.6" y="66.5">7</text>
<text x="167.4" y="67.5">GND</text>
<text x="178.1" y="67.5">RT</text>
<text x="183.2" y="66.5">6</text>
<text x="230" y="68.5">2</text>
<text x="230" y="66.5">3</text>
<text x="233.7" y="69.5">VSO</text>
<text x="233.7" y="67.5">SO</text>
<text x="240.4" y="67.5">TH GND</text>
<text x="243" y="69.5">GND</text>
<text x="249.5" y="68.5">6</text>
<text x="249.5" y="66.5">13</text>
<text x="22.4" y="72.4">10</text>
<text x="56.3" y="74.3">5</text>
<text x="68.1" y="72.4">7</text>
<text x="109" y="72.4">3</text>
<text x="3.6" y="83.4">B</text>
<text x="292.3" y="83.4">B</text>
<text x="133.5" y="88">13</text>
<text x="140.3" y="84.9" transform="rotate(-90 140.3 84.9)">4</text>
<text x="146.1" y="90">14</text>
<text x="133.5" y="91.9">12</text>
<text x="140.3" y="97.6" transform="rotate(-90 140.3 97.6)">11</text>
<text x="133.5" y="113.4">13</text>
<text x="140.3" y="110.3" transform="rotate(-90 140.3 110.3)">4</text>
<text x="133.5" y="117.3">12</text>
<text x="146.1" y="115.3">14</text>
<text x="140.3" y="123" transform="rotate(-90 140.3 123)">11</text>
<text x="3.6" y="129.7">C</text>
<text x="34.8" y="126">1</text>
<text x="34.8" y="128">2</text>
<text x="34.8" y="129.9">3</text>
<text x="34.8" y="131.9">4</text>
<text x="45" y="131.9">13</text>
<text x="45" y="129.9">14</text>
<text x="45" y="128">15</text>
<text x="45" y="126">16</text>
<text x="292.3" y="129.7">C</text>
<text x="34.8" y="133.9">5</text>
<text x="34.8" y="135.8">6</text>
<text x="34.8" y="137.8">7</text>
<text x="45" y="137.8">10</text>
<text x="45" y="135.8">11</text>
<text x="45" y="133.9">12</text>
<text x="133.5" y="136.8">10</text>
<text x="134.4" y="132.9">9</text>
<text x="146.1" y="134.8">8</text>
<text x="34.8" y="139.7">8</text>
<text x="45.8" y="139.7">9</text>
<text x="134.4" y="158.2">6</text>
<text x="146.1" y="160.2">7</text>
<text x="134.4" y="162.1">5</text>
<text x="210.4" y="166">2</text>
<text x="222.2" y="168">1</text>
<text x="66.1" y="171.9">1</text>
<text x="69.9" y="172.8">IN</text>
<text x="75.4" y="172.8">OUT</text>
<text x="81.8" y="171.9">3</text>
<text x="134.4" y="173.8">9</text>
<text x="210.4" y="169.9">3</text>
<text x="3.6" y="176">D</text>
<text x="72.4" y="175.4">GND</text>
<text x="74" y="178.6" transform="rotate(-90 74 178.6)">4</text>
<text x="133.5" y="177.7">10</text>
<text x="146.1" y="175.8">8</text>
<text x="292.2" y="176">D</text>
<text x="26.2" y="196.3">1</text>
<text x="74.9" y="196.3">2</text>
<text x="123.7" y="196.3">3</text>
<text x="172.5" y="196.3">4</text>
<text x="221.2" y="196.3">5</text>
<text x="270" y="196.3">6</text>
</g>
<g font-size="1.8" fill="#000080">
<text x="60.7" y="34.4">R29</text>
<text x="48" y="41.2">100k</text>
<text x="60.7" y="38.3">68k</text>
<text x="131.7" y="39.2">Z2</text>
<text x="131.9" y="41.2">DNP</text>
<text x="30.5" y="43.1">U6D</text>
<text x="39.2" y="44.1">R28</text>
<text x="43.2" y="44.1">33k</text>
<text x="48" y="44.1">PR1</text>
<text x="73.8" y="44.9">D11</text>
<text x="82.2" y="47">TP_A</text>
<text x="88.8" y="45.1">75k</text>
<text x="88.8" y="43.1">R25</text>
<text x="92.9" y="46.1">R11</text>
<text x="96.8" y="42.2">720Hz</text>
<text x="98.8" y="46.1">R12</text>
<text x="102.7" y="46.1">10k</text>
<text x="116.3" y="43.1">U2B</text>
<text x="166" y="43.1">U1</text>
<text x="20.5" y="52.9">150k</text>
<text x="20.5" y="51">R36</text>
<text x="28.5" y="51">MCP6L04</text>
<text x="43.2" y="48">VG039NCHXTB104</text>
<text x="50" y="52.9">TP_B</text>
<text x="63.6" y="51">U6A</text>
<text x="63.6" y="52.9">MCP6L04</text>
<text x="73.8" y="51.1">RB521S30T1G</text>
<text x="82.2" y="49">4-1V</text>
<text x="92.9" y="50">10k</text>
<text x="103.6" y="52.9">22n</text>
<text x="103.6" y="51">C4</text>
<text x="114.3" y="51">MCP6L04</text>
<text x="133.9" y="50">R8</text>
<text x="136.8" y="50">1k</text>
<text x="140.7" y="50">R49</text>
<text x="144.6" y="50">10k</text>
<text x="149.5" y="50">R7</text>
<text x="152.4" y="50">10k</text>
<text x="192.4" y="51">1k</text>
<text x="192.4" y="49">R2</text>
<text x="198.2" y="53.9">R1</text>
<text x="201.1" y="53.9">100R</text>
<text x="232.4" y="51">U9</text>
<text x="45.1" y="58">R30</text>
<text x="51" y="57.8">PR2</text>
<text x="60.7" y="58">R31</text>
<text x="111.4" y="55.8">C5</text>
<text x="115.3" y="55.8">22n</text>
<text x="131.7" y="58.8">0R</text>
<text x="131.7" y="56.8">Z1</text>
<text x="140.7" y="57.8">R50</text>
<text x="144.6" y="57.8">1R</text>
<text x="150.5" y="57.6">DNP</text>
<text x="150.5" y="54.1">R48</text>
<text x="272.2" y="59.1">680uF</text>
<text x="272.2" y="55.2">C13</text>
<text x="272.2" y="57.2">UCD1E681MNL1GS</text>
<text x="45.1" y="61.7">330k</text>
<text x="52.9" y="61.7">100k</text>
<text x="60.7" y="61.7">330k</text>
<text x="60.7" y="63.8">R35</text>
<text x="196.1" y="64.6">DNP</text>
<text x="196.1" y="62.7">R5</text>
<text x="30.5" y="68.5">U6C</text>
<text x="41.2" y="69.7">R34</text>
<text x="48" y="66.5">PR3</text>
<text x="60.7" y="67.5">68k</text>
<text x="63.6" y="70.4">U6B</text>
<text x="73.8" y="70.3">D7</text>
<text x="88.8" y="70.4">75k</text>
<text x="88.8" y="68.5">R13</text>
<text x="92.9" y="71.4">R9</text>
<text x="96.8" y="67.5">10Hz</text>
<text x="98.8" y="71.4">R10</text>
<text x="102.7" y="71.4">150k</text>
<text x="116.3" y="68.5">U2A</text>
<text x="166" y="70.4">TL494CD</text>
<text x="186.3" y="70.4">R6</text>
<text x="188.5" y="68.5">C1</text>
<text x="20.5" y="76.3">R37</text>
<text x="28.5" y="76.3">MCP6L04</text>
<text x="41.2" y="73.4">33k</text>
<text x="49" y="73.4">100k</text>
<text x="50" y="77.3">TP_D</text>
<text x="71.5" y="76.3">RB521S30T1G</text>
<text x="83.1" y="74.3">4-1V</text>
<text x="83.1" y="72.4">TP_C</text>
<text x="92.9" y="75.3">75k</text>
<text x="103.6" y="76.3">C2</text>
<text x="114.3" y="76.3">MCP6L04</text>
<text x="177.8" y="72.4">18,5kHz</text>
<text x="186.3" y="72.4">2k7</text>
<text x="192.4" y="72.4">22n</text>
<text x="232.4" y="72.4">TLE9201</text>
<text x="20.5" y="78.3">150k</text>
<text x="45.1" y="83.1">330k</text>
<text x="45.1" y="79.4">R32</text>
<text x="52.9" y="83.1">100k</text>
<text x="55.8" y="79.2">PR4</text>
<text x="60.7" y="83.1">330k</text>
<text x="60.7" y="79.4">R33</text>
<text x="61.7" y="78.3">MCP6L04</text>
<text x="70.5" y="83.1">RB521S30T1G</text>
<text x="77.3" y="79.2">D8</text>
<text x="103.6" y="78.3">100n</text>
<text x="111.4" y="81.2">C3</text>
<text x="115.3" y="81.2">220n</text>
<text x="153.8" y="87.8">D10</text>
<text x="170.7" y="88">10k</text>
<text x="170.7" y="86.1">R17</text>
<text x="71.2" y="93.9">2k2</text>
<text x="71.2" y="91.9">R27</text>
<text x="141.6" y="93.9">U5D</text>
<text x="141.6" y="95.8">MCP6L04</text>
<text x="153.8" y="94.1">RB521S30T1G</text>
<text x="60.7" y="101.6">5k6</text>
<text x="60.7" y="99.7">R26</text>
<text x="71.2" y="101.6">10k</text>
<text x="71.2" y="99.7">R24</text>
<text x="77.3" y="97.7">~4.1-3V</text>
<text x="49" y="106.6">R20</text>
<text x="49" y="102.6">R51</text>
<text x="52.9" y="106.6">10k</text>
<text x="52.9" y="102.6">10k</text>
<text x="189.4" y="106.3">10k</text>
<text x="189.4" y="102.8">R46</text>
<text x="199.8" y="103.4">T8</text>
<text x="199.8" y="105.4">BC857B</text>
<text x="42.2" y="111.4">PWM 0-5V</text>
<text x="58.8" y="111.4">BC817</text>
<text x="59.7" y="109.5">T6</text>
<text x="153.8" y="113.2">D5</text>
<text x="200" y="113.4">1k</text>
<text x="200" y="111.4">R41</text>
<text x="207.8" y="113.4">10k</text>
<text x="207.8" y="111.4">R47</text>
<text x="111.3" y="119.4">C7</text>
<text x="120" y="119.2">10k</text>
<text x="120" y="117.3">R14</text>
<text x="141.6" y="119.2">U2D</text>
<text x="153.8" y="119.4">RB521S30T1G</text>
<text x="171.9" y="118">100R</text>
<text x="171.9" y="114.6">R18</text>
<text x="201.3" y="119">D13 GND</text>
<text x="33.4" y="123.1">P1</text>
<text x="42.2" y="123.1">P2</text>
<text x="111.3" y="124.9">100n</text>
<text x="120" y="125.1">R15</text>
<text x="122.2" y="121.2">4.2V</text>
<text x="141.6" y="121.2">MCP6L04</text>
<text x="111.3" y="127.2">C6</text>
<text x="120" y="127">43k</text>
<text x="122.2" y="128.9">0.8V</text>
<text x="136.6" y="130.7">U2C</text>
<text x="111.3" y="132.7">100n</text>
<text x="120" y="134.8">10k</text>
<text x="120" y="132.9">R16</text>
<text x="153.8" y="132.7">D6</text>
<text x="171.9" y="137.8">C18</text>
<text x="33.4" y="142.6">Header 8</text>
<text x="42.2" y="142.6">Header 8</text>
<text x="136.6" y="140.8">MCP6L04</text>
<text x="153.8" y="138.9">RB521S30T1G</text>
<text x="171.9" y="139.7">100n</text>
<text x="242.9" y="144.4">WK1</text>
<text x="77.1" y="152.4">1k</text>
<text x="77.1" y="150.4">R40</text>
<text x="242.9" y="150.8">M3</text>
<text x="78.4" y="158">D12</text>
<text x="141.6" y="158.2">U5B</text>
<text x="173.8" y="161">10k</text>
<text x="173.8" y="157.4">R45</text>
<text x="178.7" y="160.2">T7</text>
<text x="190.2" y="160.2">10k</text>
<text x="190.2" y="158.2">R44</text>
<text x="16.8" y="168">P6SMBJ13A 16V</text>
<text x="139.7" y="166">MCP6L04</text>
<text x="165.1" y="162.1">PWM 0-5V</text>
<text x="177.8" y="162.1">BC817</text>
<text x="184.4" y="168">2k2</text>
<text x="184.4" y="166">R42</text>
<text x="190.4" y="166">~0.9-4V</text>
<text x="201.1" y="165.1">10Hz</text>
<text x="217.7" y="166">U5A</text>
<text x="38.3" y="170.9">R21</text>
<text x="42.2" y="170.9">1R</text>
<text x="68.5" y="169.9">U4 MC7805BDTG</text>
<text x="141.6" y="173.8">U5C</text>
<text x="184.4" y="173.8">R43</text>
<text x="194.3" y="172.8">75k</text>
<text x="194.3" y="169">R38</text>
<text x="200.2" y="169">R39</text>
<text x="204.1" y="169">150k</text>
<text x="205.1" y="173.8">C21</text>
<text x="215.8" y="173.8">MCP6L04</text>
<text x="23.8" y="176.7">D9</text>
<text x="28.5" y="179.7">100n</text>
<text x="28.5" y="175.8">C19</text>
<text x="34.4" y="179.7">4u7</text>
<text x="34.4" y="175.8">C14</text>
<text x="38.3" y="178.7">R22</text>
<text x="42.2" y="178.7">1R</text>
<text x="45.1" y="179.7">4u7</text>
<text x="45.1" y="175.8">C10</text>
<text x="55.8" y="179.7">4u7</text>
<text x="55.8" y="175.8">C30</text>
<text x="60.7" y="179.7">100n</text>
<text x="60.7" y="175.8">C15</text>
<text x="85.1" y="179.7">100n</text>
<text x="85.1" y="175.8">C11</text>
<text x="90.9" y="179.7">100n</text>
<text x="90.9" y="175.8">C12</text>
<text x="97.8" y="179.7">100n</text>
<text x="97.8" y="175.8">C27</text>
<text x="102.7" y="179.7">4u7</text>
<text x="102.7" y="175.8">C16</text>
<text x="108.5" y="179.7">100n</text>
<text x="108.5" y="175.8">C17</text>
<text x="184.4" y="175.8">2k2</text>
<text x="205.1" y="175.8">100n</text>
<text x="212.9" y="178.7">C22</text>
<text x="216.7" y="178.7">220n</text>
<text x="139.7" y="181.6">MCP6L04</text>
</g>
<g font-size="1.8" fill="#800000">
<text x="123.1" y="35.3">ACC_DIG</text>
<text x="65" y="40.2">+5V</text>
<text x="86.5" y="37.3">+5V</text>
<text x="113.4" y="39.2">TH_POS</text>
<text x="13.9" y="47">TPS_A</text>
<text x="182.9" y="43.1">+12V-2</text>
<text x="193.5" y="43.1">GND</text>
<text x="160.3" y="52.9">GND</text>
<text x="187.9" y="50">Vref</text>
<text x="187.9" y="53.9">+12V-2</text>
<text x="222.6" y="52.9">DSBL</text>
<text x="249.9" y="51">+12V</text>
<text x="268.4" y="51">+12V</text>
<text x="17.9" y="58.8">GND</text>
<text x="37.8" y="59.7">+5V</text>
<text x="65" y="55.8">GND</text>
<text x="68.9" y="59.7">GND</text>
<text x="105.7" y="56.8">GND</text>
<text x="156.8" y="57.8">Vref</text>
<text x="210.9" y="54.9">DIR</text>
<text x="222.6" y="54.9">DIR</text>
<text x="223.1" y="57.8">+5V</text>
<text x="253.8" y="56.8">THR_P</text>
<text x="86.5" y="62.7">+5V</text>
<text x="113.4" y="64.6">ACC_POS</text>
<text x="185.7" y="64.6">GND</text>
<text x="253.8" y="62.7">THR_N</text>
<text x="268.1" y="62.7">PGND</text>
<text x="160.3" y="70.4">GND</text>
<text x="192.7" y="70.4">+12V-2</text>
<text x="13.9" y="72.4">ACC_A</text>
<text x="226.9" y="72.4">+5V</text>
<text x="249.6" y="72.4">PGND</text>
<text x="37.8" y="81.2">+5V</text>
<text x="68.9" y="81.2">GND</text>
<text x="105.7" y="82.2">GND</text>
<text x="139.1" y="80.2">+5V</text>
<text x="168.4" y="80.2">+5V</text>
<text x="183.7" y="78.3">GND</text>
<text x="17.9" y="84.1">GND</text>
<text x="69" y="86.1">+5V</text>
<text x="138.9" y="101.6">GND</text>
<text x="197.7" y="97.7">+5V</text>
<text x="41.2" y="107.5">IAC</text>
<text x="41.2" y="103.6">EXTIAC</text>
<text x="68.7" y="107.5">GND</text>
<text x="139.1" y="105.6">+5V</text>
<text x="201.1" y="107.5">FAULT</text>
<text x="117.7" y="111.4">+5V</text>
<text x="62.8" y="115.3">GND</text>
<text x="177.8" y="115.3">DSBL</text>
<text x="105.7" y="125.1">GND</text>
<text x="197.4" y="125.1">GND</text>
<text x="22.9" y="131.9">5Vin1</text>
<text x="53.9" y="130.9">THR_P</text>
<text x="54.3" y="128">PGND</text>
<text x="54.3" y="126">+12V</text>
<text x="60.7" y="128.9">TPS_A</text>
<text x="138.9" y="127">GND</text>
<text x="22.9" y="133.9">5Vin2</text>
<text x="23.7" y="136.8">IAC</text>
<text x="53.9" y="132.9">THR_N</text>
<text x="60.7" y="134.8">ACC_A</text>
<text x="105.7" y="132.9">GND</text>
<text x="54.3" y="139.7">PGNDin</text>
<text x="117.4" y="140.7">GND</text>
<text x="74.8" y="144.6">+5V</text>
<text x="168.1" y="144.6">GND</text>
<text x="182.1" y="152.4">+5V</text>
<text x="164.1" y="158.2">ACC_PWM</text>
<text x="74.5" y="164.1">GND</text>
<text x="121.3" y="166">GND</text>
<text x="226.5" y="168">ACC_DIG</text>
<text x="19.8" y="169.9">+12V</text>
<text x="46.4" y="169.9">+12V-2</text>
<text x="88.4" y="169.9">+5V</text>
<text x="124.1" y="177.7">ACC_POS</text>
<text x="150.5" y="175.8">ACC_ADC</text>
<text x="207.1" y="179.7">GND</text>
<text x="19.4" y="183.6">PGND</text>
<text x="47.2" y="183.6">GND</text>
<text x="181.8" y="181.6">GND</text>
</g>
<g font-size="1.8" fill="#00f">
<text x="28.2" y="46.1">4</text>
<text x="114" y="46.1">2</text>
<text x="61.3" y="48">1</text>
<text x="28.2" y="71.4">3</text>
<text x="114" y="71.4">1</text>
<text x="61.3" y="73.4">2</text>
<text x="139.3" y="90.9">4</text>
<text x="139.3" y="116.3">4</text>
<text x="139.3" y="135.8">3</text>
<text x="139.3" y="161.2">2</text>
<text x="215.4" y="169">1</text>
<text x="139.3" y="176.7">3</text>
</g>
</svg>
